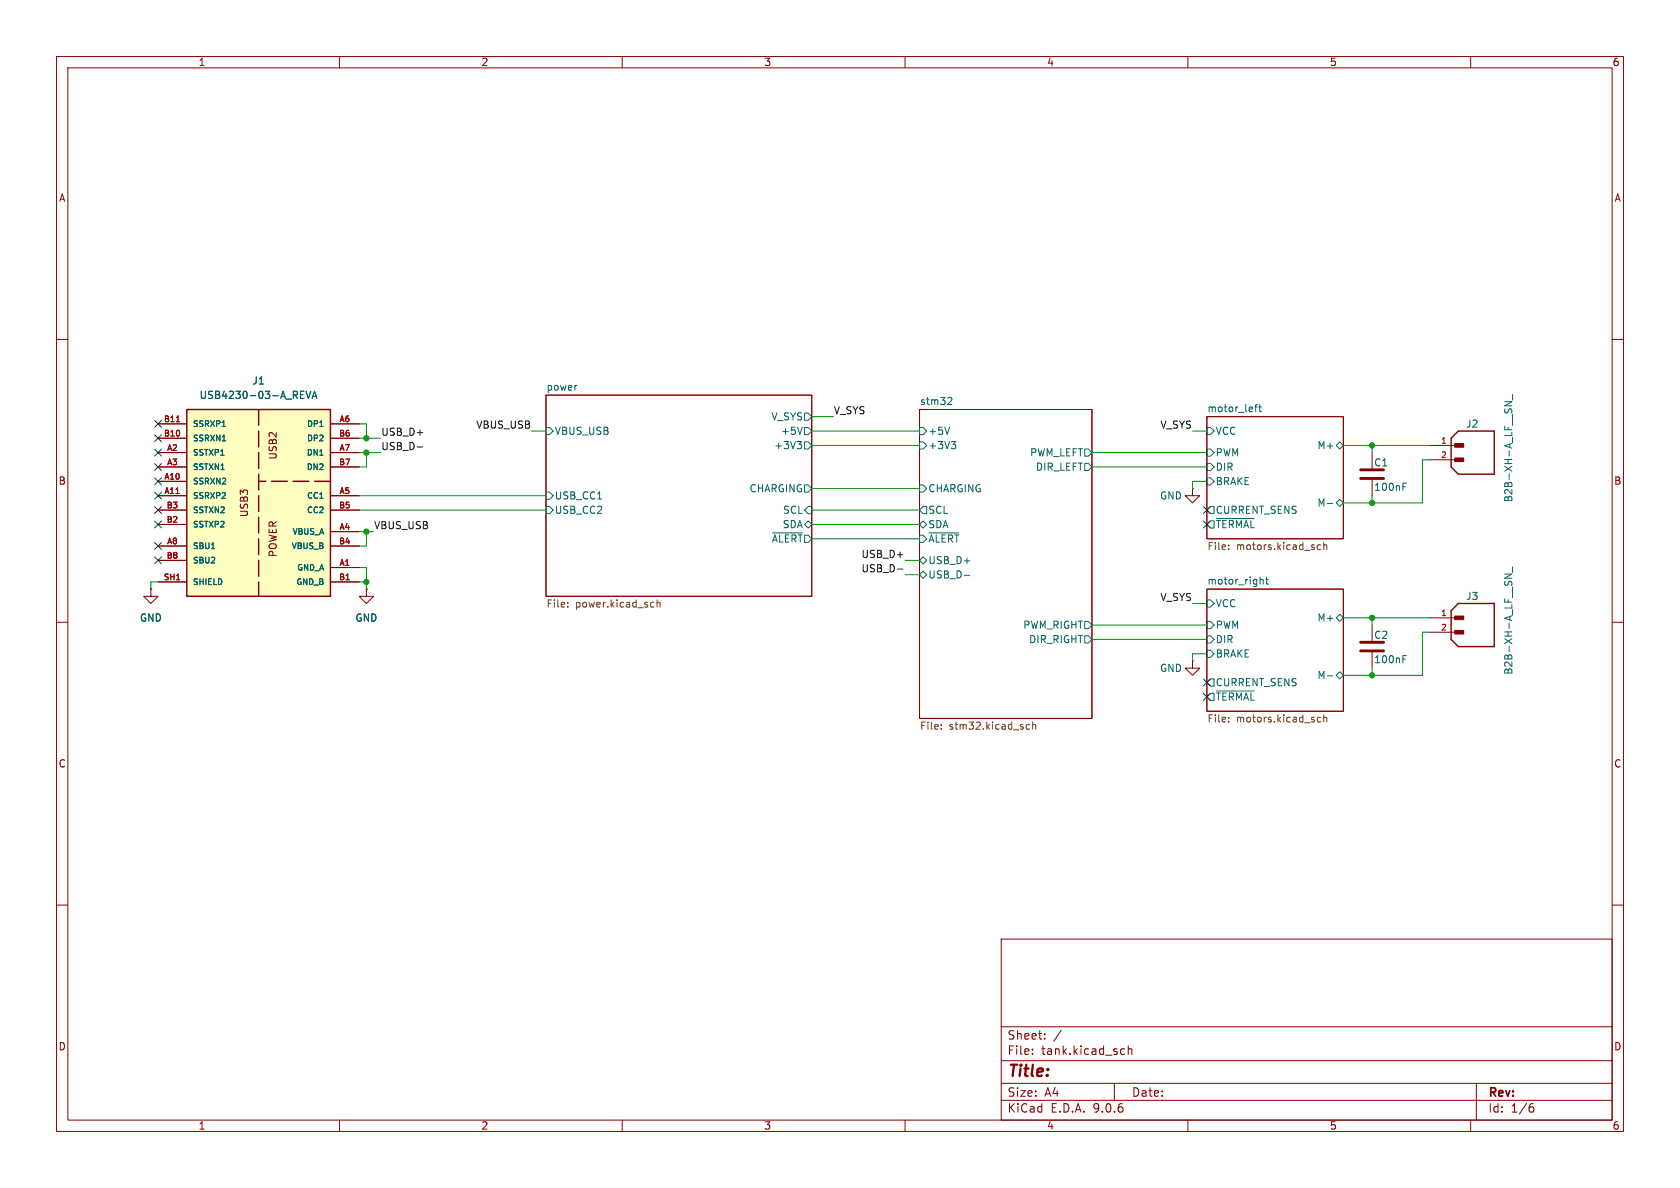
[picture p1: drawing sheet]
<svg xmlns="http://www.w3.org/2000/svg" width="297mm" height="210mm" viewBox="0 0 297 210" stroke-linecap="round" stroke-linejoin="round" font-family="sans-serif">
<g fill="none" stroke="#840000" stroke-width=".18">
<path d="M10 10h277v190h-277zM12 12h273v186h-273zM60 10v2M110 10v2M160 10v2M210 10v2M260 10v2M10 60h2M96.5 69.9h47v35.5h-47zM162.6 72.4h30.4v54.6h-30.4zM213.4 73.7h24.1v21.6h-24.1zM285 60h2"/>
<path d="M210.8 86.4v1.2h1.3l-1.3 1.3-1.3-1.3h1.3M210.8 86.4h.1M10 110h2M26.7 104.1v1.3h1.2l-1.2 1.3-1.3-1.3h1.3M26.7 104.1h.1M210.8 116.8v1.3h1.3l-1.3 1.3-1.3-1.3h1.3M210.8 116.8h.1M213.4 104.1h24.1v21.6h-24.1zM285 110h2M10 160h2M177 166h108v32h-108zM285 160h2"/>
<path d="M60 198v2M110 198v2M160 198v2M177 194.5h108M177 191.5h108M177 187.5h108M177 181.5h108M182.5 186.3v.1M182.5 185.5v.1M184.7 183.6v.1M184.7 182.8v.1M187.6 182.1l-1.3 2"/>
<path d="M197 191.5v3M198.4 185.4l.4 .1M198.8 186.3l-.4 .1M199.5 185.5l.2-.1 .3 .1 .1 .9M199.5 184.9v1.5M210 198v2M260 198v2M261 191.5v6.5M270.6 195.7h.4l.2 .3-.1 .5-.5 .1M271 195.1l-.4 .1"/>
</g>
<g fill="none" stroke="#006464" stroke-width=".18">
<path d="M96.5 75.6h.7l.6 .6-.6 .6h-.7zM101.9 68.1h.1M140.9 78h.8l-.4 .5M141.5 78.5l.2 .3v.3l-.2 .2M141.8 75.5l-.4 1.3M142.2 73h.7l.6 .7-.6 .6h-.7zM142.2 78.1h.7l.6 .6-.6 .7h-.7zM142.2 75.6h.7l.6 .6-.6 .6h-.7zM162.6 78.1h.6l.6 .6-.6 .7h-.6zM162.6 75.6h.6l.6 .6-.6 .6h-.6zM167.7 70.2l.5 .1 .1 .3-.8 .9h.8M167.9 75.5l-.5 1.3"/>
<path d="M168.2 78h.8l-.5 .5M168.7 78.5l.3 .3v.3l-.3 .2M191.8 79.4h.6l.6 .6-.6 .6h-.6zM213.4 79.4h.6l.6 .6-.6 .6h-.6zM213.4 75.6h.6l.6 .6-.6 .6h-.6zM221.8 71.9h.5M222.3 71.5l-.3 .2v1.1M222.5 71.9h.5M222.7 71.5v1.1l.3 .2M236.2 78.7l.7-.6 .6 .6-.6 .7zM96.5 87h.7l.6 .6-.6 .7h-.7zM96.5 89.5h.7l.6 .7-.6 .6h-.7z"/>
<path d="M136.6 94.2h5.2M142.2 92.7l.7-.6 .6 .6-.6 .6zM142.2 85.7h.7l.6 .7-.6 .6h-.7zM142.9 89.5h.6v1.3h-.6l-.7-.6zM162.6 92.7l.6-.6 .6 .6-.6 .6zM162.6 99.1l.6-.7 .6 .7-.6 .6zM162.6 94.6h.6l.6 .7-.6 .6h-.6zM162.6 85.7h.6l.6 .7-.6 .6h-.6zM163.2 89.5h.6v1.3h-.6l-.6-.6zM164.2 94.2h5.3M191.8 81.9h.6l.6 .7-.6 .6h-.6zM213.4 84.5h.6l.6 .6-.6 .6h-.6z"/>
<path d="M213.4 81.9h.6l.6 .7-.6 .6h-.6zM214 89.5h.6v1.3h-.6l-.6-.6zM214 92.1h.6v1.2h-.6l-.6-.6zM215 91.7h6.7M234.7 89h.9M236.2 88.9l.7-.6 .6 .6-.6 .6zM162.6 101.6l.6-.6 .6 .6-.6 .6zM170.5 101.7h.9M191.8 112.4h.6l.6 .6-.6 .7h-.6zM191.8 109.9h.6l.6 .6-.6 .6h-.6zM213.4 114.9h.6l.6 .7-.6 .6h-.6zM213.4 112.4h.6l.6 .6-.6 .7h-.6z"/>
<path d="M213.4 109.9h.6l.6 .6-.6 .6h-.6zM213.4 106h.6l.6 .7-.6 .6h-.6zM222.8 102.5h.5v.8M223.7 102.4h.5M223.9 102v1.1l.3 .2M234.7 119.5h.9M236.2 109.2l.7-.6 .6 .6-.6 .7zM236.2 119.4l.7-.7 .6 .7-.6 .6zM214 120h.6v1.3h-.6l-.6-.6zM214 122.6h.6v1.2h-.6l-.6-.6zM215 122.1h6.7"/>
</g>
<g fill="none" stroke="#725600" stroke-width=".18">
<path d="M217.2 96.4v.1M217.2 97v.2M233.5 96.4l-.4-.1-.2 .3 .1 .5h.5M234 95.9v1.3M234 96.4l.2-.1 .3 .1 .1 .8M100.4 107.2v.1M100.4 106.5v.2M115.2 106.5h.4M115.6 107.3h-.4M116.2 106.6l.1-.1h.3l.1 .8M116.2 106v1.3M166.4 128.8v.1"/>
<path d="M166.4 128.1v.1M181.4 128.7l.2 .2 .4-.1M182 128.1h-.4l-.2 .2M182.6 128.2l.1-.1h.3l.1 .8M182.6 127.6v1.3M217.2 127.5v.1M217.2 126.9v.1M233.5 126.9l-.4-.1-.2 .2 .1 .6h.5M234 126.9l.2-.1 .3 .1 .1 .7M234 126.4v1.2"/>
</g>
<path d="M33 72.4h25.4v33h-25.4z" fill="#ffffc2"/>
<path d="M33 72.4h25.4v33h-25.4zM257.8 76.2h6.4v7.6h-6.4l-1.3-1.2v-5.1zM257.8 106.7h6.4v7.6h-6.4l-1.3-1.3v-5z" fill="none" stroke="#840000" stroke-width=".25"/>
<path d="M45.7 72.4v33M58.4 85.1h-12.7" fill="none" stroke="#840000" stroke-width=".25" stroke-dasharray="2.8 1"/>
<g fill="none" stroke="#840000" stroke-width=".18">
<path d="M27.9 74.9h5.1M27.9 77.5h5.1M58.4 74.9h5.1M58.4 77.5h5.1M252.7 78.7h5.1M27.9 80h5.1M27.9 82.6h5.1M27.9 87.6h5.1M27.9 90.2h5.1M27.9 96.5h5.1M27.9 85.1h5.1M27.9 92.7h5.1"/>
<path d="M27.9 99.1h5.1M58.4 80h5.1M58.4 82.6h5.1M58.4 87.6h5.1M58.4 90.2h5.1M58.4 94h5.1M58.4 96.5h5.1M242.6 80v2.8M242.6 84.8v2.8M252.7 81.3h5.1M26.7 104.1h.1M27.9 102.9h5.1"/>
<path d="M58.4 100.3h5.1M58.4 102.9h5.1M64.8 104.1v1.3h1.2l-1.2 1.3-1.3-1.3h1.3M64.8 104.1h.1M242.6 110.5v2.8M242.6 115.3v2.8M252.7 109.2h5.1M252.7 111.8h5.1"/>
</g>
<g fill="none" stroke="#006464" stroke-width=".18">
<path d="M39.3 75.4h.5M53.1 69.8h.5M53.1 70.4h.6M53.1 69.2h.6M54.1 69.2l.4 1.2 .4-1.2M55.2 70.4l.4-1.2 .4 1.2M55.3 70.1h.6M266 71h1.3l-1.3 .7M267.4 69.7v1M37.4 97h.6M248 86h.4M248 85.4h.6"/>
<path d="M248 116.5h.4M248 115.9h.6M266 101.5h1.3l-1.3 .7M267.4 100.2v1"/>
</g>
<path d="M31.2 74.5h.6M31.1 87.2h.6" fill="none" stroke="#a90000" stroke-width=".18"/>
<path d="M240.5 83.1h4.1M240.5 84.6h4.1M240.5 113.5h4.1M240.5 115.1h4.1" fill="none" stroke="#840000" stroke-width=".51"/>
<g fill="#840000" stroke="#840000" stroke-width=".18">
<path d="M257.2 78.4h1.6v.7h-1.6z"/>
<path d="M257.2 81h1.6v.6h-1.6z"/>
<path d="M257.2 108.9h1.6v.6h-1.6z"/>
<path d="M257.2 111.4h1.6v.7h-1.6z"/>
</g>
<path d="M73.8 79h.9M158.6 100.6h1" fill="none" stroke="#0f0f0f" stroke-width=".18"/>
<g fill="none" stroke="#009600" stroke-width=".18">
<path d="M63.5 74.9h1.3v2.6M63.5 77.5h3.8M94 76.2h2.5M143.5 78.7h19.1M143.5 73.7h3.8M143.5 76.2h19.1M210.8 76.2h2.6M237.5 78.7h15.2M242.6 78.7v1.3M63.5 94h2.5M63.5 80h3.8M63.5 90.2h33"/>
<path d="M63.5 87.6h33M64.8 80v2.6h-1.3M64.8 94v2.5h-1.3M143.5 95.3h19.1M143.5 90.2h19.1M143.5 92.7h19.1M143.5 86.4h19.1M160 99.1h2.6M193 82.6h20.4M193 80h20.4M213.4 85.1h-2.6v1.3M242.6 87.6v1.3"/>
<path d="M252.7 81.3h-1.2v7.6h-14M27.9 102.9h-1.2v1.2M63.5 102.9h1.3M63.5 100.3h1.3v3.8M160 101.6h2.6M193 110.5h20.4M193 113h20.4M210.8 106.7h2.6M213.4 115.6h-2.6v1.2M237.5 109.2h15.2M242.6 109.2v1.3M242.6 118.1v1.3"/>
<path d="M252.7 111.8h-1.2v7.6h-14"/>
</g>
<g fill="none" stroke="#000084" stroke-width=".18">
<path d="M27.3 76.9l1.2 1.2M27.3 74.3l1.2 1.2M27.3 79.4l1.2 1.2M28.5 76.9l-1.2 1.2M28.5 74.3l-1.2 1.2M28.5 79.4l-1.2 1.2M27.3 98.5l1.2 1.2M27.3 89.6l1.2 1.2M27.3 81.9l1.2 1.3M27.3 87l1.2 1.2M27.3 92.1l1.2 1.2M27.3 95.9l1.2 1.2"/>
<path d="M27.3 84.5l1.2 1.2M28.5 98.5l-1.2 1.2M28.5 89.6l-1.2 1.2M28.5 81.9l-1.2 1.3M28.5 87l-1.2 1.2M28.5 92.1l-1.2 1.2M28.5 95.9l-1.2 1.2M28.5 84.5l-1.2 1.2M212.8 92.1l1.2 1.2M212.8 89.6l1.2 1.2M214 92.1l-1.2 1.2M214 89.6l-1.2 1.2"/>
<path d="M212.8 120l1.2 1.3M212.8 122.6l1.2 1.2M214 120l-1.2 1.3M214 122.6l-1.2 1.2"/>
</g>
<g fill="#009600" stroke="#009600" stroke-width=".18">
<circle cx="64.8" cy="80" r=".46"/>
<circle cx="64.8" cy="77.5" r=".46"/>
<circle cx="64.8" cy="94" r=".46"/>
<circle cx="64.8" cy="102.9" r=".46"/>
<circle cx="242.6" cy="109.2" r=".46"/>
<circle cx="242.6" cy="119.4" r=".46"/>
<circle cx="242.6" cy="78.7" r=".46"/>
<circle cx="242.6" cy="88.9" r=".46"/>
</g>
<text font-size="2.8" fill="#840000" x="178" y="190.9">Title:</text>
<g font-size="2.1" fill="#840000">
<text x="178" y="184">Sheet:</text>
<text x="178" y="186.7">File:</text>
<text x="184.1" y="186.7">tank.kicad_sch</text>
<text x="178" y="196.9">KiCad</text>
<text x="178" y="194.1">Size:</text>
<text x="184.7" y="194.1">A4</text>
<text x="185.7" y="196.9">E.D.A.</text>
<text x="193.3" y="196.9">9.0.6</text>
<text x="200" y="194.1">Date:</text>
<text x="263" y="194.3">Rev:</text>
<text x="263" y="196.9">Id:</text>
<text x="267.1" y="196.9">1/6</text>
</g>
<g font-size="1.8" fill="#840000">
<text x="35" y="11.9">1</text>
<text x="85" y="11.9">2</text>
<text x="135" y="11.9">3</text>
<text x="185" y="11.9">4</text>
<text x="235" y="11.9">5</text>
<text x="285" y="11.9">6</text>
<text x="10.3" y="35.9">A</text>
<text x="285.3" y="35.9">A</text>
<text x="49.1" y="81.4" transform="rotate(-90 49.1 81.4)">USB2</text>
<text x="10.3" y="85.9">B</text>
<text x="285.3" y="85.9">B</text>
<text x="44" y="91.5" transform="rotate(-90 44 91.5)">USB3</text>
<text x="49.1" y="98.6" transform="rotate(-90 49.1 98.6)">POWER</text>
<text x="10.3" y="135.9">C</text>
<text x="285.3" y="135.9">C</text>
<text x="10.3" y="185.9">D</text>
<text x="285.3" y="185.9">D</text>
<text x="35" y="199.9">1</text>
<text x="85" y="199.9">2</text>
<text x="135" y="199.9">3</text>
<text x="185" y="199.9">4</text>
<text x="235" y="199.9">5</text>
<text x="285" y="199.9">6</text>
</g>
<g font-size="1.8" fill="#006464">
<text x="35.2" y="70.7">USB4230-03-A_REVA</text>
<text x="44.5" y="68.2">J1</text>
<text x="96.5" y="69.1">power</text>
<text x="162.6" y="71.7">stm32</text>
<text x="98" y="77.1">VBUS_USB</text>
<text x="136.3" y="74.5">V_SYS</text>
<text x="138" y="77.1">+5V</text>
<text x="164" y="77.1">+5V</text>
<text x="213.4" y="72.9">motor_left</text>
<text x="214.8" y="77.1">VCC</text>
<text x="259.1" y="75.8">J2</text>
<text x="136.8" y="79.6">+3V3</text>
<text x="164" y="79.6">+3V3</text>
<text x="182" y="80.9">PWM_LEFT</text>
<text x="183" y="83.4">DIR_LEFT</text>
<text x="214.8" y="83.4">DIR</text>
<text x="214.8" y="80.9">PWM</text>
<text x="232.8" y="79.6">M+</text>
<text x="242.8" y="82.7">C1</text>
<text x="98" y="88.5">USB_CC1</text>
<text x="132.4" y="87.2">CHARGING</text>
<text x="164" y="87.2">CHARGING</text>
<text x="205" y="88.5">GND</text>
<text x="214.8" y="86">BRAKE</text>
<text x="232.8" y="89.8">M-</text>
<text x="242.8" y="87">100nF</text>
<text x="267.6" y="88.9" transform="rotate(-90 267.6 88.9)">B2B-XH-A_LF__SN_</text>
<text x="98" y="91">USB_CC2</text>
<text x="138.3" y="93.6">SDA</text>
<text x="138.3" y="91">SCL</text>
<text x="164" y="91">SCL</text>
<text x="164" y="93.6">SDA</text>
<text x="214.8" y="91">CURRENT_SENS</text>
<text x="214.8" y="93.6">~{TERMAL}</text>
<text x="136.3" y="96.1">~{ALERT}</text>
<text x="164" y="99.9">USB_D+</text>
<text x="164" y="96.1">~{ALERT}</text>
<text x="164" y="102.5">USB_D-</text>
<text x="213.4" y="103.4">motor_right</text>
<text x="214.8" y="107.5">VCC</text>
<text x="259.1" y="106.3">J3</text>
<text x="24.6" y="110.1">GND</text>
<text x="62.7" y="110.1">GND</text>
<text x="180.8" y="111.4">PWM_RIGHT</text>
<text x="181.8" y="113.9">DIR_RIGHT</text>
<text x="214.8" y="113.9">DIR</text>
<text x="214.8" y="111.4">PWM</text>
<text x="232.8" y="110.1">M+</text>
<text x="242.8" y="113.1">C2</text>
<text x="205" y="119">GND</text>
<text x="214.8" y="116.4">BRAKE</text>
<text x="242.8" y="117.4">100nF</text>
<text x="267.6" y="119.4" transform="rotate(-90 267.6 119.4)">B2B-XH-A_LF__SN_</text>
<text x="214.8" y="121.5">CURRENT_SENS</text>
<text x="214.8" y="124.1">~{TERMAL}</text>
<text x="232.8" y="120.2">M-</text>
</g>
<g font-size="1.8" fill="#0f0f0f">
<text x="67.3" y="77.1">USB_D+</text>
<text x="84.1" y="75.9">VBUS_USB</text>
<text x="147.3" y="73.3">V_SYS</text>
<text x="205.1" y="75.9">V_SYS</text>
<text x="67.3" y="79.7">USB_D-</text>
<text x="66" y="93.6">VBUS_USB</text>
<text x="152.2" y="98.7">USB_D+</text>
<text x="152.2" y="101.3">USB_D-</text>
<text x="205.1" y="106.3">V_SYS</text>
</g>
<g font-size="1.8" fill="#725600">
<text x="213.4" y="97.6">File:</text>
<text x="218.6" y="97.6">motors.kicad_sch</text>
<text x="96.5" y="107.7">File:</text>
<text x="101.7" y="107.7">power.kicad_sch</text>
<text x="162.6" y="129.3">File:</text>
<text x="167.8" y="129.3">stm32.kicad_sch</text>
<text x="213.4" y="128">File:</text>
<text x="218.6" y="128">motors.kicad_sch</text>
</g>
<g font-size="1.4" fill="#a90000">
<text x="28.9" y="74.7">B11</text>
<text x="28.9" y="77.2">B10</text>
<text x="59.8" y="77.2">B6</text>
<text x="59.9" y="74.7">A6</text>
<text x="29.4" y="79.8">A2</text>
<text x="29.4" y="82.3">A3</text>
<text x="59.8" y="82.3">B7</text>
<text x="59.9" y="79.8">A7</text>
<text x="254.7" y="78.5">1</text>
<text x="254.7" y="81">2</text>
<text x="28.9" y="84.8">A10</text>
<text x="28.9" y="87.4">A11</text>
<text x="29.4" y="89.9">B3</text>
<text x="59.8" y="89.9">B5</text>
<text x="59.9" y="87.4">A5</text>
<text x="29.4" y="92.5">B2</text>
<text x="59.9" y="93.7">A4</text>
<text x="29.4" y="98.8">B8</text>
<text x="29.4" y="96.3">A8</text>
<text x="59.8" y="96.3">B4</text>
<text x="59.9" y="100.1">A1</text>
<text x="28.9" y="102.6">SH1</text>
<text x="59.8" y="102.6">B1</text>
<text x="254.7" y="109">1</text>
<text x="254.7" y="111.5">2</text>
</g>
<g font-size="1.4" fill="#006464">
<text x="34" y="75.7">SSRXP1</text>
<text x="54.2" y="75.7">DP1</text>
<text x="34" y="78.2">SSRXN1</text>
<text x="34" y="80.7">SSTXP1</text>
<text x="34" y="83.3">SSTXN1</text>
<text x="54.1" y="80.7">DN1</text>
<text x="54.1" y="83.3">DN2</text>
<text x="54.2" y="78.2">DP2</text>
<text x="34" y="85.8">SSRXN2</text>
<text x="34" y="88.4">SSRXP2</text>
<text x="54.2" y="88.4">CC1</text>
<text x="34" y="90.9">SSTXN2</text>
<text x="34" y="93.4">SSTXP2</text>
<text x="51.6" y="94.7">VBUS_A</text>
<text x="54.2" y="90.9">CC2</text>
<text x="34" y="97.3">SBU1</text>
<text x="34" y="99.8">SBU2</text>
<text x="51.4" y="97.3">VBUS_B</text>
<text x="52.4" y="101.1">GND_A</text>
<text x="34" y="103.6">SHIELD</text>
<text x="52.3" y="103.6">GND_B</text>
</g>
</svg>
